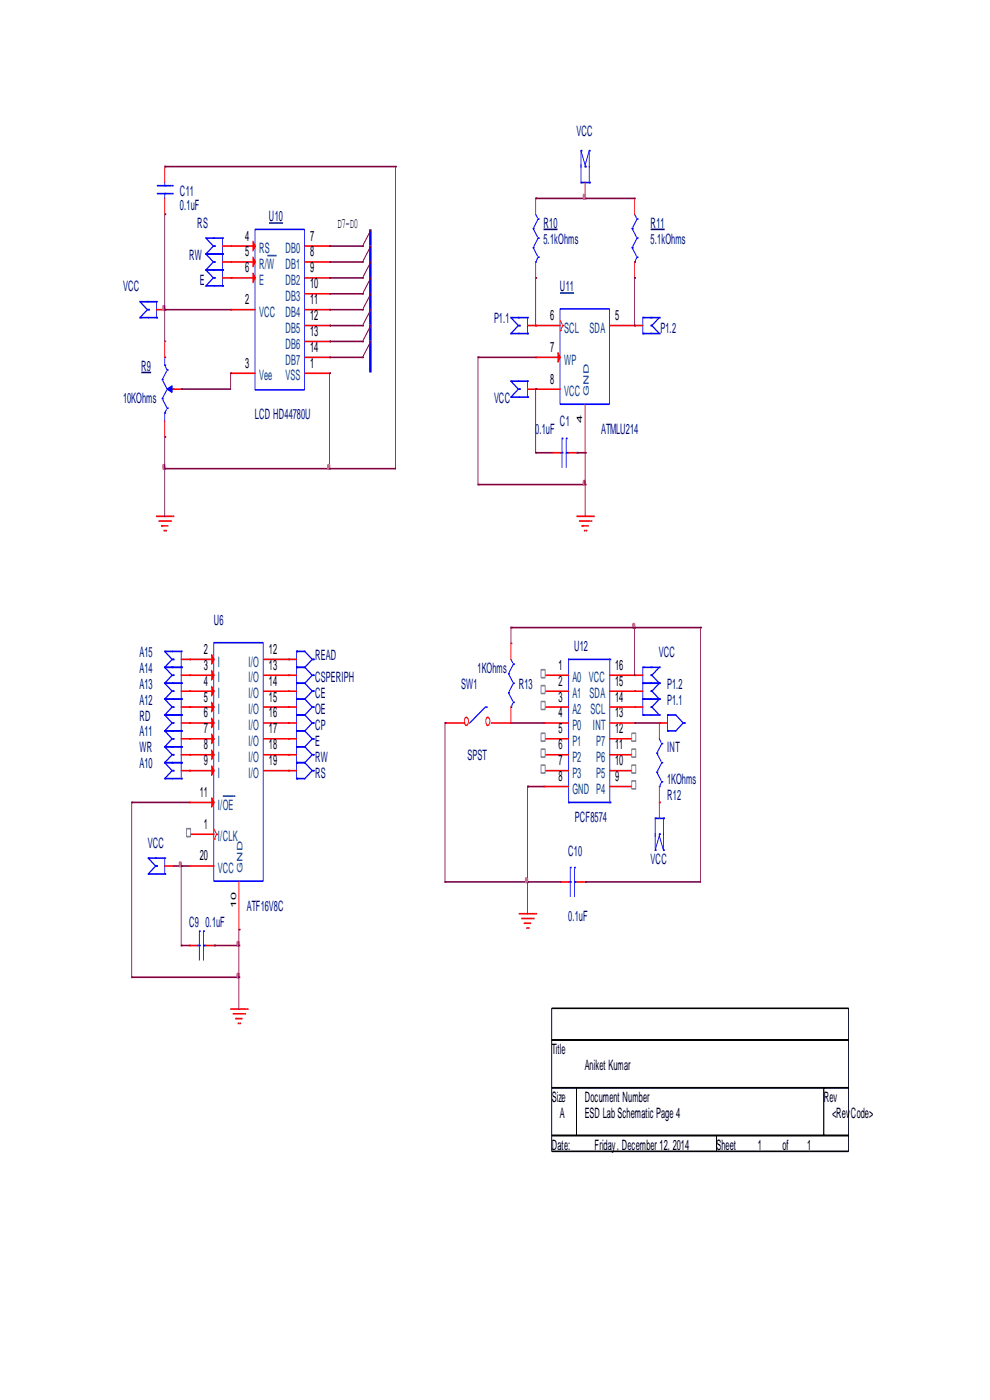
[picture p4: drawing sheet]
<svg xmlns="http://www.w3.org/2000/svg" width="210mm" height="297mm" viewBox="0 0 210 297" stroke-linecap="round" stroke-linejoin="round" font-family="sans-serif">
<path d="M117 213.9h63v6.8h-63zM117 220.7h63v10.1h-63zM117 230.8h5.3v10.1h-5.3zM122.3 230.8h52.4v10.1h-52.4zM174.7 230.8h5.3v10.1h-5.3zM117 240.9h35v3.4h-35zM152 240.9h28v3.4h-28z" fill="none" stroke="#000" stroke-width=".24"/>
<g fill="none" stroke="#00f" stroke-width=".24">
<path d="M123.2 32h.1M123.2 38.7h.1M123.2 32.3v6.1M123.2 38.7h1.6M123.2 32l.9 3 .9-3M124.1 35.3h.1M125 32h.1M125 38.7h.1M125 32.3v6.1M43.7 50.5h.1M43.7 53.9h.1M43.7 57.3h.1"/>
<path d="M43.7 50.5l1.5 1.7-1.5 1.7M43.7 53.9l1.5 1.7-1.5 1.7M43.7 57.3l1.5 1.7-1.5 1.6M43.9 50.5h3.1M43.9 53.9h3.1M43.9 57.3h3.1M45.4 52.2h.1M45.4 55.6h.1M45.4 59h.1M47.2 50.5h.1M47.2 53.9h.1M47.2 57.3h.1"/>
<path d="M47.2 50.5v3.1M47.2 53.9v3M47.2 57.3v3M54.1 48.7h10.5v34h-10.5zM113.1 48.5h.1M113.1 52.5h.1M113.1 48.5l.9 1.7M113.1 52.5l.9 1.7M113.6 55.6h.1M113.6 45.5l.4 .6M114.1 46.5h.1M114.1 50.5h.1"/>
<path d="M114.1 54.6h.1M114.1 46.5l-.8 1.7M114.1 50.5l-.8 1.7M114.1 54.6l-.3 .6M134.1 48.5h.1M134.1 52.5h.1M134.1 48.5l.8 1.7M134.1 52.5l.8 1.7M134.6 55.6h.1M134.6 45.5l.3 .6M135.1 46.5h.1M135.1 50.5h.1"/>
<path d="M135.1 54.6h.1M135.1 46.5l-.9 1.7M135.1 50.5l-.9 1.7M135.1 54.6l-.3 .6M29.7 64h.1M29.7 67.4h.1M29.7 64l1.6 1.7-1.6 1.7M29.9 67.4h3.1M29.9 64h3.1M31.4 65.7h.1M33.2 64h.1M33.2 67.4h.1"/>
<path d="M33.2 64v3M34.9 77.5h.1M34.9 75.8h.1M34.9 76.2v1.3M35.1 77.8l.4 .7M35.3 78.9l-.9 1.6M35.5 78.5h.1M43.7 60.6h.1M43.9 60.6h3.1M47.2 60.6h.1M108.4 67.4h.1M108.4 70.8h.1"/>
<path d="M108.4 67.4l1.5 1.7-1.5 1.7M108.5 67.4h3.2M108.5 70.8h3.2M110.1 69.1h.1M111.9 67.4h.1M111.9 70.8h.1M111.9 67.4v3M118.8 65.5h10.5v20.3h-10.5zM136.3 67.4h.1M136.3 70.8h.1M136.3 67.4v3M136.5 67.4h3.2"/>
<path d="M136.5 70.8h3.2M138.1 69.1h.1M139.8 67.4h.1M139.8 70.8h.1M139.8 67.4l-1.5 1.7 1.5 1.7M34.4 84.6h.1M34.4 80.5h.1M34.6 84.9l.9 1.7M34.6 80.9l.9 1.7M34.9 87.6h.1M34.9 88v1.3M35.3 86.9l-.4 .7"/>
<path d="M35.3 82.9l-.9 1.7M35.5 86.6h.1M35.5 82.6h.1M36.3 82.6h.2M36.7 82.6h.1M108.4 80.9h.1M108.4 84.2h.1M108.4 80.9l1.5 1.7-1.5 1.6M108.5 80.9h3.2M108.5 84.2h3.2M110.1 82.6h.1M111.9 80.9h.1"/>
<path d="M111.9 84.2h.1M111.9 80.9v3M118.9 96h.1M119.2 96h.1M119.2 93h.1M119.2 93.4v5.7M120.1 93h.1M120.1 96h.1M120.1 93.4v5.7M120.3 96h.3M34.9 138.2h.1M34.9 138.2l1.6 1.7-1.6 1.7"/>
<path d="M35.1 138.2h3.2M36.7 139.9h.1M38.4 138.2h.1M38.4 138.2v3M45.3 136.3h10.5v50.6h-10.5zM62.9 138.2h.1M62.9 138.5v6.1M63.1 138.2h1.6l1.5 1.7-1.5 1.7M66.4 139.9h.1M34.9 144.9h.1M34.9 148.3h.1M34.9 141.6h.1"/>
<path d="M34.9 151.7h.1M34.9 155.1h.1M34.9 158.4h.1M34.9 144.9l1.6 1.7-1.6 1.7M34.9 148.3l1.6 1.7-1.6 1.7M34.9 141.6l1.6 1.7-1.6 1.6M34.9 151.7l1.6 1.7-1.6 1.7M34.9 158.4l1.6 1.7-1.6 1.7M34.9 155.1l1.6 1.6-1.6 1.7M35.1 155.1h3.2M35.1 158.4h3.2M35.1 151.7h3.2"/>
<path d="M35.1 144.9h3.2M35.1 148.3h3.2M35.1 141.6h3.2M36.7 146.6h.1M36.7 150h.1M36.7 143.3h.1M36.7 153.4h.1M36.7 156.7h.1M38.4 144.9h.1M38.4 148.3h.1M38.4 141.6h.1M38.4 151.7h.1"/>
<path d="M38.4 155.1h.1M38.4 158.4h.1M38.4 141.6v3M38.4 144.9v3.1M38.4 148.3v3.1M38.4 151.7v3M38.4 155.1v3M38.4 158.4v3.1M62.9 155.1h.1M62.9 158.4h.1M62.9 151.7h.1M62.9 144.9h.1"/>
<path d="M62.9 148.3h.1M62.9 141.6h.1M62.9 144.9v3.1M62.9 148.3v3.1M62.9 151.7v3M62.9 155.1v3M62.9 158.4v3.1M63.1 155.1h1.6M63.1 158.4h1.6M63.1 151.7h1.6M63.1 144.9h1.6M63.1 148.3h1.6"/>
<path d="M63.1 141.6h1.6M64.7 155.1l1.5 1.6-1.5 1.7M64.7 151.7l1.5 1.7-1.5 1.7M64.7 158.4l1.5 1.7-1.5 1.7M64.7 144.9l1.5 1.7-1.5 1.7M64.7 148.3l1.5 1.7-1.5 1.7M64.7 141.6l1.5 1.7-1.5 1.6M66.4 156.7h.1M66.4 153.4h.1M66.4 146.6h.1M66.4 150h.1M66.4 143.3h.1"/>
<path d="M34.9 161.8h.1M34.9 165.2h.1M34.9 161.8l1.6 1.7-1.6 1.7M35.1 161.8h3.2M35.1 165.2h3.2M36.7 160.1h.1M36.7 163.5h.1M38.4 161.8h.1M38.4 165.2h.1M38.4 161.8v3M62.9 161.8h.1M62.9 165.2h.1"/>
<path d="M62.9 161.8v3M63.1 161.8h1.6M64.7 161.8l1.5 1.7-1.5 1.7h-1.6M66.4 163.5h.1M66.4 160.1h.1M31.4 182h.1M31.4 185.4h.1M31.4 182l1.6 1.7-1.6 1.7M31.6 182h3.2M31.6 185.4h3.2M33.2 183.7h.1M34.9 182h.1"/>
<path d="M34.9 185.4h.1M34.9 182v3.1M42.3 197.6h.1M42.3 197.9v5.7M43.1 197.6h.1M43.1 197.9v5.7M41.9 200.6h.2M42.3 200.6h.1M43.1 200.6h.1M43.3 200.6h.4"/>
</g>
<path d="M57.1 47.3h2.9M115.3 48.7h2.9M138 48.7h3M29.9 79h2.1M118.8 62.2h2.9" fill="none" stroke="#000080" stroke-width=".24"/>
<g fill="none" stroke="#f00" stroke-width=".24">
<path d="M124.1 38.7v3M47.2 52.2h1.5M47.2 55.6h1.5M47.2 59h1.5M48.9 52.2h.1M48.9 55.6h.1M48.9 59h.1M49.1 52.2h5.1M49.1 55.6h5.1M49.1 59h5.1M64.7 52.2h5M64.7 55.6h5"/>
<path d="M64.7 59h5M69.9 52.2h.1M69.9 55.6h.1M69.9 59h.1M113.6 42.1h.1M113.6 59h.1M113.6 42.4v3.1M113.6 55.6v3M124.1 42.1h.1M134.6 42.1h.1M134.6 59h.1M134.6 42.4v3.1"/>
<path d="M134.6 55.6v3M33.2 65.7h1.6M34.9 72.4h.1M34.9 65.7h.1M34.9 72.8v3M48.9 79.2h.1M48.9 65.7h.1M49.1 65.7h5.1M49.1 79.2h5.1M64.7 62.3h5M64.7 65.7h5M64.7 69.1h5"/>
<path d="M64.7 72.4h5M64.7 75.8h5M64.7 79.2h5M69.9 62.3h.1M69.9 65.7h.1M69.9 69.1h.1M69.9 72.4h.1M69.9 75.8h.1M69.9 79.2h.1M111.9 69.1h1.5M113.6 69.1h.1M113.6 75.8h.1"/>
<path d="M113.8 69.1h5.1M113.8 75.8h5.1M118.9 70.1h.1M118.9 68.1l.3 .6M119.4 69.1h.1M119.4 69.1l-.4 .6M129.3 69.1h5.1M134.6 69.1h.1M134.8 69.1h1.5M34.9 92.7h.1M34.9 89.3v3M36.7 82.6h1.6"/>
<path d="M38.4 82.6h.1M111.9 82.6h1.5M113.6 82.6h.1M113.8 82.6h5.1M117.1 96h.1M117.3 96h1.6M120.6 96h1.6M122.4 96h.1M124.1 96h.1M124.1 85.9v9.8M33.2 109.5h3.3M33.7 110.5h2.3"/>
<path d="M34.2 111.6h.1M34.4 111.6h1.2M34.8 112.6h.1M35.1 112.6h.1M36.2 110.5h.1M36.7 109.5h.1M122.4 109.5h3.3M122.9 110.5h2.3M123.4 111.6h.1M123.6 111.6h1.2M123.9 112.6h.2M124.3 112.6h.1"/>
<path d="M125.3 110.5h.1M125.9 109.5h.1M38.4 139.9h1.6M40.2 139.9h.1M61.2 139.9h.1M61.3 139.9h1.6M38.4 156.7h1.6M38.4 153.4h1.6M38.4 146.6h1.6M38.4 150h1.6M38.4 143.3h1.6M40.2 146.6h.1"/>
<path d="M40.2 150h.1M40.2 143.3h.1M40.2 153.4h.1M40.2 156.7h.1M61.2 156.7h.1M61.2 153.4h.1M61.2 146.6h.1M61.2 150h.1M61.2 143.3h.1M61.3 156.7h1.6M61.3 153.4h1.6M61.3 146.6h1.6"/>
<path d="M61.3 150h1.6M61.3 143.3h1.6M38.4 163.5h1.6M38.4 160.1h1.6M40.2 160.1h.1M40.2 163.5h.1M40.2 177h.1M40.4 177h5M45.4 178h.1M45.4 176l.4 .6M45.9 177h.1M45.9 177l-.3 .7"/>
<path d="M61.2 163.5h.1M61.2 160.1h.1M61.3 163.5h1.6M61.3 160.1h1.6M34.9 183.7h1.6M36.7 183.7h.1M40.2 200.6h.1M40.4 200.6h1.5M43.7 200.6h1.5M45.4 200.6h.1M48.9 214.1h3.3M49.4 215.1h2.3"/>
<path d="M50 216.1h.1M50.1 216.1h1.3M50.5 217.1h.2M50.8 217.1h.1M51.9 215.1h.1M52.4 214.1h.1"/>
</g>
<g fill="#f00" stroke="#f00" stroke-width=".24">
<path d="M53.6 51.2l.6 1-.6 1z"/>
<path d="M53.6 54.6l.6 1-.6 1z"/>
<path d="M53.6 57.9l.6 1.1-.6 1z"/>
<path d="M118.3 74.8l.6 1-.6 1z"/>
</g>
<path d="M56.8 54.2h1.4M58.4 54.2h.1" fill="none" stroke="#004080" stroke-width=".24"/>
<g fill="none" stroke="#800040" stroke-width=".24">
<path d="M69.9 59h.1M69.9 55.6h.1M69.9 52.2h.1M70.1 59h6.8M70.1 55.6h6.8M70.1 52.2h6.8M113.6 59h.1M113.6 42.1h.1M113.6 59.3v9.8M113.8 42.1h10.3M124.1 42.1h.1M124.3 42.1h10.3"/>
<path d="M134.6 59h.1M134.6 59.3v9.8M34.9 65.7h.1M34.9 66v6.4M35.1 65.7h13.8M48.9 79.2h.1M48.9 79.5v3.1h-10.3M69.9 75.8h.1M69.9 72.4h.1M69.9 69.1h.1M69.9 65.7h.1M69.9 62.3h.1"/>
<path d="M69.9 79.2h.1M69.9 79.5v19.9h-34.8M70.1 75.8h6.8M70.1 72.4h6.8M70.1 69.1h6.8M70.1 65.7h6.8M70.1 62.3h6.8M101.4 75.8h.1M101.4 76.2v26.6M101.5 75.8h12.1M34.9 99.4h.1M34.9 92.7h.1"/>
<path d="M34.9 93v6.4M34.9 99.8v9.7M38.4 82.6h.1M113.6 82.6h.1M113.6 96h.1M113.6 82.9v13.1M113.8 96h3.3M122.4 96h.1M122.5 96h1.6M124.1 96h.1M124.1 96.4v6.4M101.4 102.8h.1"/>
<path d="M101.5 102.8h22.6M124.1 102.8h.1M124.1 103.1v6.4M36.7 183.7h.1M36.9 183.7h1.5M38.4 183.7h.1M38.4 184.1v16.5M38.6 183.7h1.6M38.4 200.6h.1M38.6 200.6h1.6M45.4 200.6h.1M45.6 200.6h5.1"/>
</g>
<g fill="#f0f" stroke="#f0f" stroke-width=".24">
<path d="M123.7 102h.3a.6 .6 0 0 1-.2 1l-.1-.4z" fill-rule="evenodd"/>
<path d="M34.5 64.9h.3a.61 .61 0 0 1-.1 1l-.2-.4z" fill-rule="evenodd"/>
<path d="M69.5 98.6h.3a.61 .61 0 0 1-.2 1l-.1-.4z" fill-rule="evenodd"/>
<path d="M34.5 98.6h.3a.61 .61 0 0 1-.1 1l-.2-.4z" fill-rule="evenodd"/>
<path d="M123.7 41.3h.3a.61 .61 0 0 1-.2 1l-.1-.4z" fill-rule="evenodd"/>
<path d="M50.3 199.8h.3a.61 .61 0 0 1-.2 1l-.2-.4z" fill-rule="evenodd"/>
<path d="M38 182.9h.3a.61 .61 0 0 1-.1 1l-.2-.4z" fill-rule="evenodd"/>
</g>
<path d="M78.6 48.7v30.3" fill="none" stroke="#00f" stroke-width=".73" stroke-linecap="butt"/>
<path d="M35.5 82.6l1-.7v1.3z" fill="#00f" stroke="#00f" stroke-width=".24"/>
<path d="M39.6 175.8h.8v1.7h-.8z" fill-rule="evenodd" fill="#fff" stroke="#808080" stroke-width=".24"/>
<g fill="#f00" stroke="#f00" stroke-width=".24">
<path d="M44.9 169.2l.5 1-.5 1z"/>
<path d="M44.9 138.9l.5 1-.5 1z"/>
<path d="M44.9 142.2l.5 1.1-.5 1z"/>
<path d="M44.9 145.6l.5 1-.5 1z"/>
<path d="M44.9 149l.5 1-.5 1z"/>
<path d="M44.9 152.4l.5 1-.5 1z"/>
<path d="M44.9 155.7l.5 1-.5 1.1z"/>
<path d="M44.9 159.1l.5 1-.5 1z"/>
<path d="M44.9 162.5l.5 1-.5 1z"/>
</g>
<g fill="none" stroke="#f00" stroke-width=".24">
<path d="M40.2 139.9h.1M40.4 139.9h5M55.9 139.9h5.1M61.2 139.9h.1M40.2 143.3h.1M40.2 146.6h.1M40.2 150h.1M40.2 153.4h.1M40.2 156.7h.1M40.4 143.3h5M40.4 146.6h5M40.4 150h5"/>
<path d="M40.4 153.4h5M40.4 156.7h5M55.9 143.3h5.1M55.9 146.6h5.1M55.9 150h5.1M55.9 153.4h5.1M55.9 156.7h5.1M61.2 143.3h.1M61.2 146.6h.1M61.2 150h.1M61.2 153.4h.1M61.2 156.7h.1"/>
<path d="M115.4 143.3h.1M115.5 143.3h5.1M40.2 170.2h.1M40.2 160.1h.1M40.2 163.5h.1M40.4 170.2h5M40.4 160.1h5M40.4 163.5h5M55.9 160.1h5.1M55.9 163.5h5.1M61.2 160.1h.1M61.2 163.5h.1"/>
<path d="M40.2 183.7h.1M40.4 183.7h5M50.7 197.2h.1M50.7 187.1v9.8"/>
</g>
<path d="M47.3 168.9h2.1M49.6 168.9h.1" fill="none" stroke="#004080" stroke-width=".24"/>
<path d="M27.9 170.2h.1M27.9 170.6v36.7M28.1 170.2h12.1M50.7 197.2h.1M50.7 197.6v3M27.9 207.3h.1M28.1 207.3h22.6M50.7 200.6h.1M50.7 207.3h.1M50.7 200.9v6.4M50.7 207.7v6.4" fill="none" stroke="#800040" stroke-width=".24"/>
<path d="M50.3 206.5h.3a.61 .61 0 0 1-.2 1l-.2-.3z" fill-rule="evenodd" fill="#f0f" stroke="#f0f" stroke-width=".24"/>
<path d="M129.2 139.9h-8.6v30M129.3 139.9h.1M129.3 139.9v30M120.6 170.2h.1M120.6 170.2h8.6M129.3 170.2h.1" fill="none" stroke="#00f" stroke-width=".24"/>
<path d="M114.7 142.1h.9v1.7h-.9z" fill-rule="evenodd" fill="#fff" stroke="#808080" stroke-width=".24"/>
<path d="M115.4 146.6h.1M115.5 146.6h5.1" fill="none" stroke="#f00" stroke-width=".24"/>
<path d="M114.7 145.5h.9v1.6h-.9z" fill-rule="evenodd" fill="#fff" stroke="#808080" stroke-width=".24"/>
<path d="M115.4 150h.1M115.5 150h5.1" fill="none" stroke="#f00" stroke-width=".24"/>
<path d="M114.7 148.8h.9v1.7h-.9z" fill-rule="evenodd" fill="#fff" stroke="#808080" stroke-width=".24"/>
<path d="M115.4 153.4h.1M115.4 156.7h.1M115.5 153.4h5.1M115.5 156.7h5.1" fill="none" stroke="#f00" stroke-width=".24"/>
<path d="M114.7 155.6h.9v1.7h-.9z" fill-rule="evenodd" fill="#fff" stroke="#808080" stroke-width=".24"/>
<path d="M115.4 160.1h.1M115.5 160.1h5.1" fill="none" stroke="#f00" stroke-width=".24"/>
<path d="M114.7 158.9h.9v1.7h-.9z" fill-rule="evenodd" fill="#fff" stroke="#808080" stroke-width=".24"/>
<path d="M115.4 163.5h.1M115.5 163.5h5.1" fill="none" stroke="#f00" stroke-width=".24"/>
<path d="M114.7 162.3h.9v1.7h-.9z" fill-rule="evenodd" fill="#fff" stroke="#808080" stroke-width=".24"/>
<path d="M129.3 143.3h5.1M134.6 143.3h.1M115.4 166.9h.1M115.5 166.9h5.1M129.3 166.9h5.1M134.6 166.9h.1" fill="none" stroke="#f00" stroke-width=".24"/>
<path d="M134 165.7h.9v1.7h-.9z" fill-rule="evenodd" fill="#fff" stroke="#808080" stroke-width=".24"/>
<path d="M129.3 163.5h5.1M134.6 163.5h.1" fill="none" stroke="#f00" stroke-width=".24"/>
<path d="M134 162.3h.9v1.7h-.9z" fill-rule="evenodd" fill="#fff" stroke="#808080" stroke-width=".24"/>
<path d="M129.3 160.1h5.1M134.6 160.1h.1" fill="none" stroke="#f00" stroke-width=".24"/>
<path d="M134 158.9h.9v1.7h-.9z" fill-rule="evenodd" fill="#fff" stroke="#808080" stroke-width=".24"/>
<path d="M129.3 156.7h5.1M134.6 156.7h.1" fill="none" stroke="#f00" stroke-width=".24"/>
<path d="M134 155.6h.9v1.7h-.9z" fill-rule="evenodd" fill="#fff" stroke="#808080" stroke-width=".24"/>
<g fill="none" stroke="#f00" stroke-width=".24">
<path d="M129.3 153.4h5.1M129.3 150h5.1M129.3 146.6h5.1M134.6 153.4h.1M134.6 150h.1M134.6 146.6h.1M134.6 143.3h.1M134.8 150h1.5M134.8 146.6h1.5M134.8 143.3h1.5M139.8 153.4h.1M139.8 153.7v3"/>
<path d="M140 153.4h1.6M139.8 170.2h.1M139.8 166.9v3M139.8 170.6v3M110.1 193.8h3.3M110.6 194.9h2.3M111.2 195.9h.1M111.3 195.9h1.3M111.7 196.9h.2M112 196.9h.1M113.1 194.9h.1M113.6 193.8h.1"/>
<path d="M118.9 187.1h.1M119 187.1h1.6M122.4 187.1h1.5M124.1 187.1h.1"/>
</g>
<g fill="none" stroke="#00f" stroke-width=".24">
<path d="M102.9 150l-3.3 3.4M103.1 150h.1M136.3 144.9h.1M136.3 148.3h.1M136.3 151.7h.1M136.3 141.6h.1M136.3 141.6v3M136.3 144.9v3.1M136.3 148.3v3.1M136.5 144.9h3.2M136.5 148.3h3.2M136.5 151.7h3.2"/>
<path d="M136.5 141.6h3.2M138.1 146.6h.1M138.1 150h.1M138.1 143.3h.1M139.3 159.8h.1M139.3 159.8l.9 1.7M139.8 144.9h.1M139.8 148.3h.1M139.8 151.7h.1M139.8 141.6h.1M139.8 144.9l-1.5 1.7 1.5 1.7M139.8 148.3l-1.5 1.7 1.5 1.7"/>
<path d="M139.8 141.6l-1.5 1.7 1.5 1.6M139.8 156.7l.4 .7M140.4 157.8h.1M140.4 157.8l-.9 1.6M141.6 151.7h.1M141.6 155.1h.1M141.6 151.7v3M141.8 151.7h1.5l1.6 1.7-1.6 1.7h-1.5M145.1 153.4h.1M139 173.6h.1M139 173.9v6.1M139 173.6h1.5"/>
<path d="M139.3 163.8h.1M139.3 163.8l.9 1.7M139.8 166.9h.1M139.8 177h.1M140.4 161.8h.1M140.4 165.9h.1M140.4 161.8l-.9 1.7M140.4 165.9l-.4 .6M140.7 173.6h.1M140.7 173.9v6.1M120.6 187.1h.2M121 187.1h.1"/>
<path d="M121 184.1h.1M121 184.4v5.7M121.8 184.1h.1M121.8 187.1h.1M121.8 184.4v5.7M122 187.1h.4M139 180.4h.1M139 180.4l.8-3.1 .9 3.1M140.7 180.4h.1"/>
</g>
<g fill="none" stroke="#800040" stroke-width=".24">
<path d="M134.6 133.1h.1M134.6 133.5v9.8M134.8 133.1h13.8M148.6 133.1h.1M148.6 133.5v53.6h-24.3M134.6 153.4h.1M134.8 153.4h5M111.9 166.9h.1M111.9 167.2v19.9M112 166.9h3.4M111.9 187.1h.1M111.9 187.4v6.4"/>
<path d="M112 187.1h6.9M124.1 187.1h.1"/>
</g>
<path d="M134.2 132.3h.3a.61 .61 0 0 1-.2 1l-.1-.3z" fill-rule="evenodd" fill="#f0f" stroke="#f0f" stroke-width=".24"/>
<path d="M98.7 152.3a.48 .48 0 0 1 .5 0 .48 .48 0 0 1 .2 .6l-.2 .7-.4 .3a1.3 1.3 0 0 1-.1-1.6z" fill-rule="evenodd" fill="#fff" stroke="#f00" stroke-width=".24"/>
<path d="M94.4 153.4h.1M94.6 153.4h4" fill="none" stroke="#f00" stroke-width=".24"/>
<path d="M103.2 152.3a.48 .48 0 0 1 .6 0 .48 .48 0 0 1 .1 .6l-.1 .7-.4 .3a1.31 1.31 0 0 1-.2-1.6z" fill-rule="evenodd" fill="#fff" stroke="#f00" stroke-width=".24"/>
<path d="M34.9 35.3h.1M34.9 35.7v3M34.9 45.5h.1M34.9 42.1v3M108.4 136.5h.1M108.4 136.9v3M104.2 153.4h4M108.4 153.4h.1M108.4 150v3" fill="none" stroke="#f00" stroke-width=".24"/>
<g fill="none" stroke="#800040" stroke-width=".24">
<path d="M34.9 35.3h.1M35.1 35.3h48.8M83.9 35.3h.1M83.9 35.7v63.7h-13.8M34.9 45.5h.1M34.9 45.8v19.9M76.9 59h.1M76.9 55.6h.1M76.9 52.2h.1M78.6 59l-1.5 3M78.6 55.6l-1.5 3M78.6 52.2l-1.5 3"/>
<path d="M78.6 48.8l-1.5 3.1M76.9 72.4h.1M76.9 69.1h.1M76.9 65.7h.1M76.9 62.3h.1M76.9 75.8h.1M78.6 69.1l-1.5 3M78.6 65.7l-1.5 3M78.6 62.3l-1.5 3.1M78.6 72.4l-1.5 3.1M69.9 99.4h.1M108.4 133.1h.1"/>
<path d="M108.4 133.5v3M108.5 133.1h26.1M94.4 153.4h.1M94.4 153.7v33.4M108.4 153.4h.1M108.5 153.4h6.9M94.4 187.1h.1M94.6 187.1h17.3"/>
</g>
<path d="M111.5 186.3h.3a.6 .6 0 0 1-.2 1l-.2-.4z" fill-rule="evenodd" fill="#f0f" stroke="#f0f" stroke-width=".24"/>
<g fill="none" stroke="#00f" stroke-width=".24">
<path d="M33.4 39.4h2.9M34.9 39.4h.1M34.9 38.7v.4M36.5 39.4h.1M33.4 41.1h2.9M34.9 41.1h.1M34.9 41.4v.7M36.5 41.1h.1M108.4 139.9l.3 .7M107.8 142.9h.1M107.8 147h.1M107.8 142.9l.9 1.7"/>
<path d="M107.8 147l.9 1.7M108.4 150h.1M108.9 140.9h.1M108.9 144.9h.1M108.9 149h.1M108.9 140.9l-.9 1.7M108.9 144.9l-.9 1.7M108.9 149l-.4 .7"/>
</g>
<g font-size="3" fill="#000080">
<text x="122.3" y="28.8">VCC</text>
<text x="38.2" y="41.6">C11</text>
<text x="38.2" y="44.6">0.1uF</text>
<text x="57.1" y="47">U10</text>
<text x="41.8" y="48.3">RS</text>
<text x="115.3" y="48.3">R10</text>
<text x="115.3" y="51.7">5.1kOhms</text>
<text x="138" y="48.3">R11</text>
<text x="138" y="51.7">5.1kOhms</text>
<text x="40.1" y="55.1">RW</text>
<text x="26.1" y="61.8">VCC</text>
<text x="42.4" y="60.5">E</text>
<text x="118.8" y="61.8">U11</text>
<text x="104.8" y="68.6">P1.1</text>
<text x="140.1" y="70.6">P1.2</text>
<text x="29.9" y="78.7">R9</text>
<text x="26.1" y="85.4">10KOhms</text>
<text x="54.1" y="88.8">LCD HD44780U</text>
<text x="104.8" y="85.4">VCC</text>
<text x="113.5" y="92.2">0.1uF</text>
<text x="118.8" y="90.5">C1</text>
<text x="127.5" y="92.2">ATMLU214</text>
<text x="45.3" y="132.6">U6</text>
<text x="29.6" y="139.4">A15</text>
<text x="29.6" y="142.8">A14</text>
<text x="66.8" y="140.1">READ</text>
<text x="101.3" y="142.8">1KOhms</text>
<text x="121.7" y="138">U12</text>
<text x="139.7" y="139.4">VCC</text>
<text x="29.6" y="146.1">A13</text>
<text x="29.6" y="149.5">A12</text>
<text x="66.8" y="148.1">CE</text>
<text x="66.8" y="144.8">CSPERIPH</text>
<text x="97.8" y="146.1">SW1</text>
<text x="110" y="146.1">R13</text>
<text x="141.5" y="146.1">P1.2</text>
<text x="141.5" y="149.5">P1.1</text>
<text x="29.6" y="152.9">RD</text>
<text x="66.8" y="154.9">CP</text>
<text x="66.8" y="151.5">OE</text>
<text x="29.6" y="159.6">WR</text>
<text x="29.6" y="156.2">A11</text>
<text x="66.8" y="158.3">E</text>
<text x="66.8" y="161.6">RW</text>
<text x="99.2" y="161.3">SPST</text>
<text x="141.5" y="159.6">INT</text>
<text x="29.6" y="163">A10</text>
<text x="66.8" y="165">RS</text>
<text x="141.5" y="166.4">1KOhms</text>
<text x="141.5" y="169.7">R12</text>
<text x="31.4" y="179.8">VCC</text>
<text x="121.9" y="174.5">PCF8574</text>
<text x="120.5" y="181.5">C10</text>
<text x="138" y="183.2">VCC</text>
<text x="40.1" y="196.7">C9</text>
<text x="43.6" y="196.7">0.1uF</text>
<text x="52.3" y="193.3">ATF16V8C</text>
<text x="120.5" y="195.4">0.1uF</text>
</g>
<g font-size="3">
<text x="52" y="51">4</text>
<text x="65.8" y="51">7</text>
<text x="71.6" y="48.3">D7-D0</text>
<text x="52" y="54.4">5</text>
<text x="52" y="57.8">6</text>
<text x="65.8" y="54.4">8</text>
<text x="65.8" y="57.8">9</text>
<text x="52" y="64.5">2</text>
<text x="65.8" y="61.1">10</text>
<text x="65.8" y="64.5">11</text>
<text x="65.8" y="67.9">12</text>
<text x="65.8" y="71.3">13</text>
<text x="116.7" y="67.9">6</text>
<text x="130.5" y="67.9">5</text>
<text x="65.8" y="74.6">14</text>
<text x="116.7" y="74.6">7</text>
<text x="52" y="78">3</text>
<text x="65.8" y="78">1</text>
<text x="116.7" y="81.4">8</text>
<text x="43.2" y="138.7">2</text>
<text x="43.2" y="142.1">3</text>
<text x="57.1" y="138.7">12</text>
<text x="57.1" y="142.1">13</text>
<text x="118.4" y="142.1">1</text>
<text x="130.5" y="142.1">16</text>
<text x="43.2" y="145.5">4</text>
<text x="43.2" y="148.8">5</text>
<text x="57.1" y="145.5">14</text>
<text x="57.1" y="148.8">15</text>
<text x="118.4" y="145.5">2</text>
<text x="118.4" y="148.8">3</text>
<text x="130.5" y="148.8">14</text>
<text x="130.5" y="145.5">15</text>
<text x="43.2" y="152.2">6</text>
<text x="43.2" y="155.6">7</text>
<text x="57.1" y="152.2">16</text>
<text x="57.1" y="155.6">17</text>
<text x="118.4" y="152.2">4</text>
<text x="118.4" y="155.6">5</text>
<text x="130.5" y="155.6">12</text>
<text x="130.5" y="152.2">13</text>
<text x="43.2" y="158.9">8</text>
<text x="57.1" y="158.9">18</text>
<text x="118.4" y="158.9">6</text>
<text x="130.5" y="158.9">11</text>
<text x="43.2" y="162.3">9</text>
<text x="57.1" y="162.3">19</text>
<text x="118.4" y="162.3">7</text>
<text x="118.4" y="165.7">8</text>
<text x="130.5" y="165.7">9</text>
<text x="130.5" y="162.3">10</text>
<text x="42.4" y="169.1">11</text>
<text x="43.2" y="175.8">1</text>
<text x="42.4" y="182.5">20</text>
<text x="117" y="223.7">Title</text>
<text x="124" y="227.1">Aniket Kumar</text>
<text x="117" y="233.8">Size</text>
<text x="124" y="233.8">Document Number</text>
<text x="174.7" y="233.8">Rev</text>
<text x="118.8" y="237.2">A</text>
<text x="124" y="237.2">ESD Lab Schematic Page 4</text>
<text x="176.5" y="237.2">&lt;RevCode&gt;</text>
<text x="117" y="243.9">Date:</text>
<text x="126.1" y="243.9">Friday, December 12, 2014</text>
<text x="152" y="243.9">Sheet</text>
<text x="160.7" y="243.9">1</text>
<text x="166" y="243.9">of</text>
<text x="171.2" y="243.9">1</text>
</g>
<g font-size="3" fill="#004080">
<text x="55" y="53.7">RS</text>
<text x="60.5" y="53.7">DB0</text>
<text x="55" y="57.1">R/W</text>
<text x="60.5" y="57.1">DB1</text>
<text x="55" y="60.5">E</text>
<text x="60.5" y="60.5">DB2</text>
<text x="60.5" y="63.8">DB3</text>
<text x="55" y="67.2">VCC</text>
<text x="60.5" y="67.2">DB4</text>
<text x="60.5" y="70.6">DB5</text>
<text x="119.6" y="70.6">SCL</text>
<text x="125.1" y="70.6">SDA</text>
<text x="60.5" y="74">DB6</text>
<text x="60.5" y="77.3">DB7</text>
<text x="119.6" y="77.3">WP</text>
<text x="55" y="80.7">Vee</text>
<text x="60.5" y="80.7">VSS</text>
<text x="119.6" y="84.1">VCC</text>
<text x="46.2" y="141.4">I</text>
<text x="52.7" y="141.4">I/O</text>
<text x="46.2" y="144.8">I</text>
<text x="46.2" y="148.1">I</text>
<text x="52.7" y="144.8">I/O</text>
<text x="52.7" y="148.1">I/O</text>
<text x="121.4" y="144.8">A0 VCC</text>
<text x="121.4" y="148.1">A1 SDA</text>
<text x="46.2" y="151.5">I</text>
<text x="46.2" y="154.9">I</text>
<text x="52.7" y="151.5">I/O</text>
<text x="52.7" y="154.9">I/O</text>
<text x="121.4" y="151.5">A2 SCL</text>
<text x="121.4" y="154.9">P0</text>
<text x="125.8" y="154.9">INT</text>
<text x="46.2" y="158.3">I</text>
<text x="46.2" y="161.6">I</text>
<text x="52.7" y="158.3">I/O</text>
<text x="52.7" y="161.6">I/O</text>
<text x="121.4" y="158.3">P1</text>
<text x="121.4" y="161.6">P2</text>
<text x="126.5" y="161.6">P6</text>
<text x="126.5" y="158.3">P7</text>
<text x="46.2" y="165">I</text>
<text x="52.7" y="165">I/O</text>
<text x="121.4" y="165">P3</text>
<text x="126.5" y="165">P5</text>
<text x="46.2" y="171.8">I/OE</text>
<text x="121.4" y="168.4">GND P4</text>
<text x="46.2" y="178.5">I/CLK</text>
<text x="46.2" y="185.3">VCC</text>
</g>
<g font-size="1.6">
<text x="123.5" y="89.8" transform="rotate(-90 123.5 89.8)">4</text>
<text x="50.1" y="192.7" transform="rotate(-90 50.1 192.7)">10</text>
</g>
<g font-size="1.6" fill="#004080">
<text x="124.9" y="84.1" transform="rotate(-90 124.9 84.1)">GND</text>
<text x="51.5" y="185.3" transform="rotate(-90 51.5 185.3)">GND</text>
</g>
</svg>
